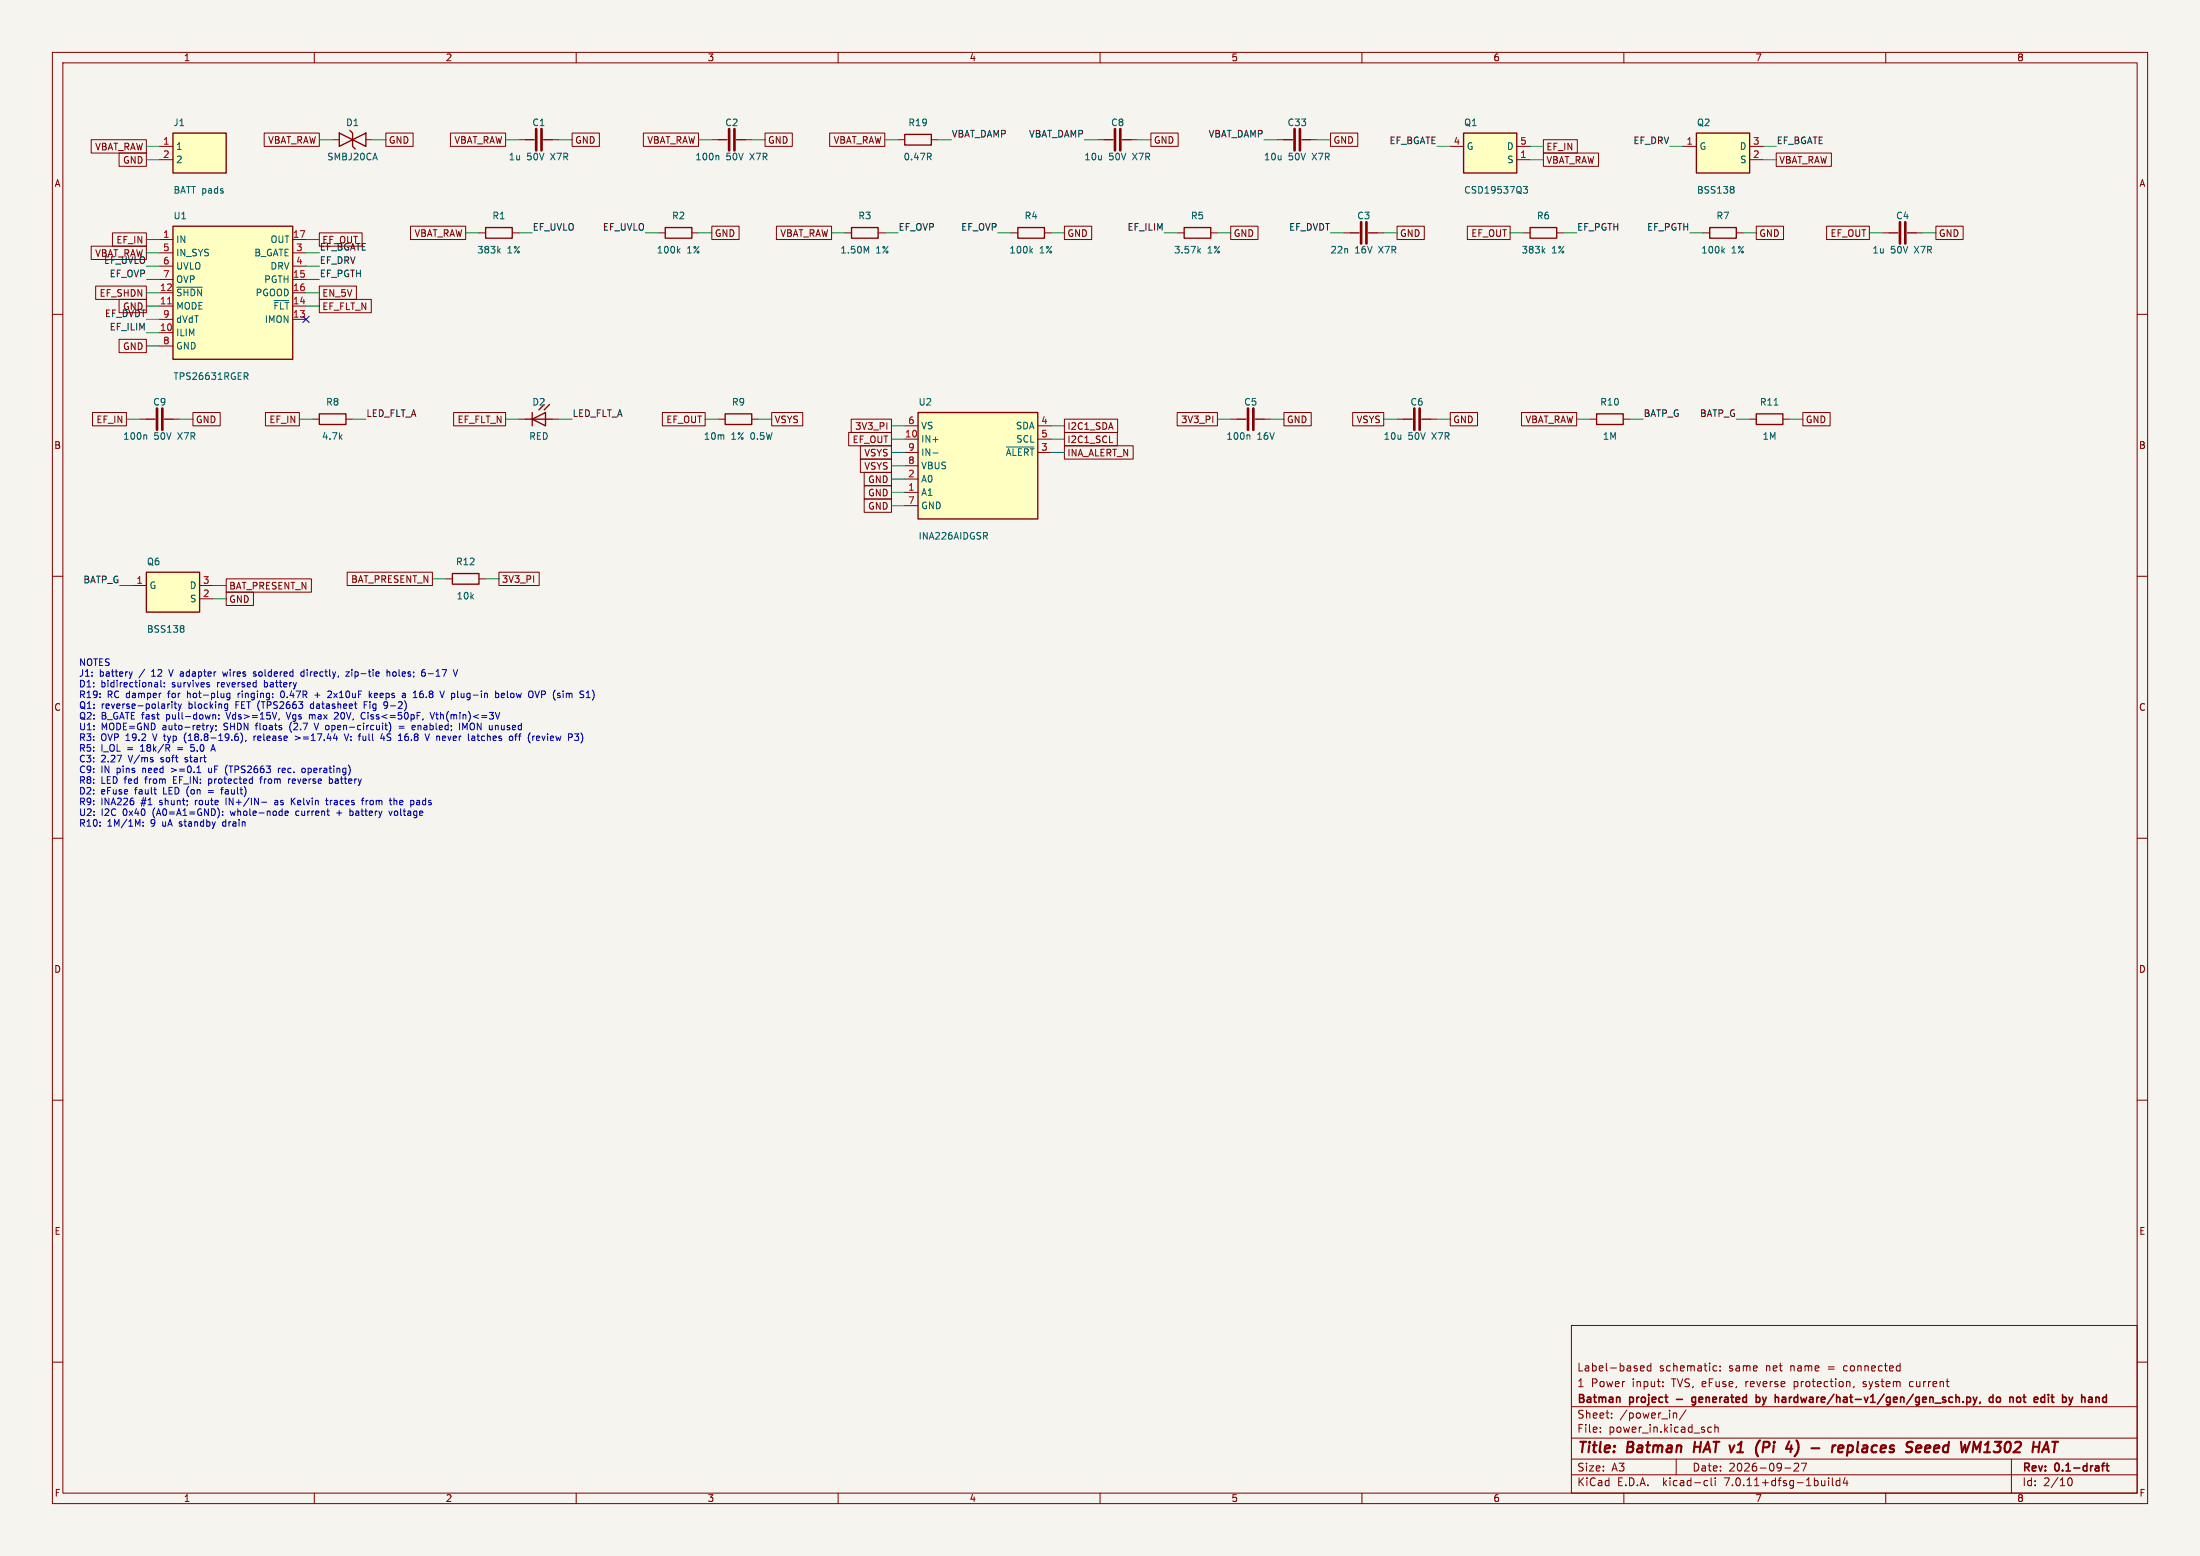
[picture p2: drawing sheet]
<svg xmlns="http://www.w3.org/2000/svg" width="420mm" height="297mm" viewBox="0 0 420 297" stroke-linecap="round" stroke-linejoin="round" font-family="sans-serif">
<path d="M0 0h420v297h-420z" fill="#f5f4ef" stroke="#f5f4ef" stroke-width=".19"/>
<g fill="none" stroke="#840000" stroke-width=".19">
<path d="M10 10h400v277h-400zM12 12h396v273h-396zM60 10v2M110 10v2M160 10v2M210 10v2M260 10v2M310 10v2M360 10v2M17.4 26.7h10.5v2.5h-10.5zM22.7 29.2h5.2v2.6h-5.2zM30.5 30.5h2.5"/>
<path d="M30.5 27.9h2.5M50.4 25.4h10.6v2.5h-10.6zM63.5 26.7h1.3M69.8 26.7h1.3M73.7 25.4h5.2v2.5h-5.2zM86 25.4h10.5v2.5h-10.5zM99.1 26.7h1.2M105.4 26.7h1.3M109.2 25.4h5.2v2.5h-5.2zM122.8 25.4h10.5v2.5h-10.5zM135.9 26.7h1.3M142.2 26.7h1.3"/>
<path d="M146 25.4h5.3v2.5h-5.3zM158.4 25.4h10.5v2.5h-10.5zM171.4 26.7h1.3M177.8 26.7h1.3M209.5 26.7h1.3M215.9 26.7h1.3M219.7 25.4h5.2v2.5h-5.2zM243.8 26.7h1.3M250.2 26.7h1.3M254 25.4h5.2v2.5h-5.2zM276.9 27.9h2.5M289.6 30.5h2.5"/>
<path d="M289.6 27.9h2.5M294.6 29.2h10.6v2.6h-10.6zM294.6 26.7h6.5v2.5h-6.5zM321.3 27.9h2.5M334 30.5h2.5M334 27.9h2.5M339.1 29.2h10.5v2.6h-10.5zM10 60h2M17.4 47h10.5v2.5h-10.5zM18.3 54.6h9.6v2.6h-9.6zM21.5 44.4h6.4v2.6h-6.4zM22.7 57.1h5.2v2.6h-5.2z"/>
<path d="M30.5 45.7h2.5M30.5 58.4h2.5M30.5 55.9h2.5M30.5 53.3h2.5M30.5 48.3h2.5M30.5 50.8h2.5M55.9 45.7h2.5M55.9 58.4h2.5M55.9 55.9h2.5M55.9 53.3h2.5M55.9 48.3h2.5M55.9 50.8h2.5"/>
<path d="M61 44.4h8.1v2.6h-8.1zM61 57.1h9.9v2.6h-9.9zM61 54.6h7v2.6h-7zM78.4 43.2h10.5v2.5h-10.5zM91.4 44.5h1.3M97.8 44.5h1.3M125.7 44.5h1.3M132.1 44.5h1.2M135.9 43.2h5.2v2.5h-5.2zM148.2 43.2h10.5v2.5h-10.5zM161.3 44.5h1.3M167.6 44.5h1.3"/>
<path d="M193 44.5h1.3M199.4 44.5h1.3M203.2 43.2h5.2v2.5h-5.2zM224.8 44.5h1.3M231.1 44.5h1.3M234.9 43.2h5.3v2.5h-5.3zM256.5 44.5h1.3M262.9 44.5h1.3M266.7 43.2h5.2v2.5h-5.2zM280.1 43.2h8.2v2.5h-8.2zM290.8 44.5h1.3M297.2 44.5h1.2"/>
<path d="M325.1 44.5h1.3M331.5 44.5h1.2M335.3 43.2h5.2v2.5h-5.2zM348.7 43.2h8.2v2.5h-8.2zM359.4 44.5h1.3M365.8 44.5h1.2M369.6 43.2h5.2v2.5h-5.2zM408 60h2M17.7 78.7h6.4v2.6h-6.4zM22.7 64.8h5.2v2.5h-5.2zM30.5 63.5h2.5M30.5 61h2.5"/>
<path d="M30.5 66h2.5M36.8 78.7h5.2v2.6h-5.2zM50.7 78.7h6.4v2.6h-6.4zM55.9 61h2.5M86.6 78.7h9.9v2.6h-9.9zM126.5 78.7h8.1v2.6h-8.1zM147.3 78.7h6v2.6h-6zM224.7 78.7h7.7v2.6h-7.7zM245.1 78.7h5.2v2.6h-5.2zM258.2 78.7h6v2.6h-6zM276.9 78.7h5.2v2.6h-5.2zM290.5 78.7h10.5v2.6h-10.5z"/>
<path d="M344.2 78.7h5.2v2.6h-5.2zM26.7 80h1.2M33 80h1.3M59.7 80h1.3M66 80h1.3M99.1 80h1.2M105.4 80h1.3M137.2 80h1.2M143.5 80h1.3M162 82.5h8.2v2.6h-8.2zM162.5 80h7.7v2.6h-7.7zM164.2 87.6h6v2.6h-6z"/>
<path d="M164.2 85.1h6v2.5h-6zM165 95.2h5.2v2.6h-5.2zM165 92.7h5.2v2.6h-5.2zM165 90.2h5.2v2.5h-5.2zM172.7 94h2.6M172.7 83.8h2.6M172.7 91.4h2.6M172.7 86.4h2.6M172.7 81.3h2.6M172.7 96.5h2.6M172.7 88.9h2.6M198.1 83.8h2.6"/>
<path d="M198.1 86.4h2.6M198.1 81.3h2.6M203.2 82.5h10.1v2.6h-10.1zM203.2 80h10.2v2.6h-10.2zM203.2 85.1h13.1v2.5h-13.1zM211.8 84.5h.6M234.9 80h1.3M241.3 80h1.3M266.7 80h1.3M273 80h1.3M303.5 80h1.3M309.9 80h1.2"/>
<path d="M334 80h1.3M340.4 80h1.2M10 110h2M25.4 111.8h2.5M38.1 111.8h2.5M38.1 114.3h2.5M43.2 110.5h16.3v2.5h-16.3zM43.2 113h5.2v2.6h-5.2zM66.3 109.2h16.2v2.6h-16.2zM85.1 110.5h1.3M91.4 110.5h1.3M95.2 109.2h7.7v2.6h-7.7z"/>
<path d="M408 110h2M10 160h2M408 160h2M10 210h2M408 210h2M10 260h2M300 253h108v32h-108zM408 260h2M300 278.5h108M300 274.5h108M300 268.5h108M305.5 273.2v.2"/>
<path d="M305.5 272.5v.1M307.7 270.5v.2M307.7 269.8v.1M313.2 261.2l.7-.2-.1-.2-.4-.1-.2 .2v.7h.6M315.2 260.8l-.5-.1-.3 .3 .2 .6h.6M315.2 260.2v1.5M317.4 264.5v.2M317.4 263.8v.1M319.5 269.8h.5l.1 .9M320 278.5v3M321.9 269.1l-1.3 1.9M326.7 272.5l-.4-.1-.3 .3 .2 .6h.5"/>
<path d="M327.2 261.6h.5M327.2 260.8h.5M327.4 272.5l.2-.1 .3 .1 .1 .9M327.4 271.9v1.5M328.4 261.5v.2M328.4 260.8v.1M342.5 279.4l.6-.1 .2 .1 .1 .3-1 1.1h1M344.9 279.3l-.7 1.5M353.9 264.6l-.1 .3M355.7 264.6l.1 .1M355.7 263.8v.3M364.8 263.7l-.3 .3v.4l.3 .3"/>
<path d="M384 278.5v6.5M60 285v2M110 285v2M160 285v2M210 285v2M260 285v2M300 281.5h108M310 285v2M325.6 282.6l.4 .1M326 283.5l-.4 .1M326.7 282.1v1.3l.2 .2M327.4 282.1v.1"/>
<path d="M327.4 282.6v1M340.7 280.2h1.2M349.1 282.1v.1M349.1 282.6v1M349.8 282.1v1.3l.2 .2M351.2 282.7l-.4-.1-.3 .3 .2 .6h.5M351.2 282.1v1.5M352.2 282l-.3 1.1h.9M352.6 282.6v1M360 285v2M394.7 282.7l.2-.5 .2-.1a.8 .8 0 0 1 .5 .7 .8 .8 0 0 1-.5 .8l-.2-.2-.2-.4"/>
</g>
<g fill="none" stroke="#840000" stroke-width=".3">
<path d="M309.2 266.8l.1 .9M323.7 267.9l-.3 .3-.4-.1M323.7 266.8l-.4-.1-.3 .3 .1 .6h.6M335.3 266.8l.4-.1 .3 .3-.2 .6h-.5M335.3 266.2v1.5M336.5 266.7l.3 1M336.6 268.1l-.1 .1M340.2 267.5l.2 .2h.4M340.3 266.8h.5M340.8 267.1h-.4l-.2 .2M375.5 266.8l.4-.1 .3 .3-.2 .6h-.5M375.5 266.7v1.5"/>
<path d="M376.7 266.7l.3 1M377 267.7l-.3 .5M377.4 266.7l-.4 1M378 267.6l-.1 .3M380.5 266.8l-.5-.1-.2 .3 .1 .6h.6M380.5 266.2v1.5M381.3 266.8l.3-.1 .3 .3v.4l-.3 .3-.3-.1-.2-.2zM386.2 266.7h.6M386.4 266.2v1.3l.4 .2M391.5 266.7h.6M391.8 266.2v1.3l.2 .2M397.4 266.8l.4-.1 .2 .2"/>
<path d="M397.4 266.2v1.5M401.2 279.8h.6M401.7 266.7l.4 .1M401.8 279.3l-.4 .2v1.3M402 279.8h.6M402.1 267.6l-.4 .1M402.1 266.2v1.5M402.3 279.3v1.3l.3 .2"/>
</g>
<g fill="none" stroke="#840000" stroke-width=".4">
<path d="M323.6 275.2l-.3 2M336 274.9l-.3 .4M336.6 276.3h.8M337.5 275.2h-.8l-.2 2M343 274.9a2.31 2.31 0 0 1-.4 3.1M349.9 275.9l-.2 1.3M350.5 275.9l-.4 .1M351.1 276l.6-.1 .2 .1v.3l-1 .2M352.8 276h.8l.1 .3v.5a.66 .66 0 0 1-1 .3M352.8 275.9l-.2 2M367.5 276.5l1-.2-.1-.3-.5-.1-.3 .3-.1 .9h.8M378.8 277.2h1.1"/>
<path d="M378.9 275.8l.7-.6-.3 2"/>
</g>
<g fill="none" stroke="#840000" stroke-width=".25">
<path d="M33 25.4h10.2v7.6h-10.2zM64.8 25.4l2.5 1.3-2.5 1.2zM66.8 24.9l.5 .5v2.5l.5 .5M67.3 26.7l2.5-1.3v2.5zM100.3 26.7h1.7M103.8 26.7h1.6M137.2 26.7h1.6M140.6 26.7h1.6M172.7 25.7h5.1v2h-5.1zM210.8 26.7h1.7M214.3 26.7h1.6M245.1 26.7h1.7"/>
<path d="M248.5 26.7h1.7M279.4 25.4h10.2v7.6h-10.2zM323.8 25.4h10.2v7.6h-10.2zM33 43.2h22.9v25.4h-22.9zM92.7 43.4h5.1v2.1h-5.1zM127 43.4h5.1v2.1h-5.1zM162.6 43.4h5v2.1h-5zM194.3 43.4h5.1v2.1h-5.1zM226.1 43.4h5v2.1h-5zM257.8 44.5h1.7M261.2 44.5h1.7M292.1 43.4h5.1v2.1h-5.1z"/>
<path d="M326.4 43.4h5.1v2.1h-5.1zM360.7 44.5h1.6M364.1 44.5h1.7M61 79h5v2h-5zM101.6 78.7v2.6M103.9 77.2l-1 1M104.9 77.2l-1 1M138.4 79h5.1v2h-5.1zM175.3 78.7h22.8v20.4h-22.8zM304.8 79h5.1v2h-5.1zM335.3 79h5.1v2h-5.1zM27.9 80h1.7"/>
<path d="M31.4 80h1.6M100.3 80h5.1M101.6 80l2.5-1.3v2.6zM236.2 80h1.7M239.7 80h1.6M268 80h1.6M271.4 80h1.6M27.9 109.2h10.2v7.6h-10.2zM86.4 109.5h5v2h-5z"/>
</g>
<g fill="none" stroke="#840000" stroke-width=".51">
<path d="M102.4 24.6v4.1M103.4 24.6v4.1M139.2 24.6v4.1M140.2 24.6v4.1M212.9 24.6v4.1M213.9 24.6v4.1M247.1 24.6v4.1M248.2 24.6v4.1M259.8 42.4v4.1M260.9 42.4v4.1M362.7 42.4v4.1M363.7 42.4v4.1"/>
<path d="M30 78v4M31 78v4M238.3 78v4M239.3 78v4M270 78v4M271 78v4"/>
</g>
<g fill="#ffffc2" stroke="#ffffc2" stroke-width=".19">
<path d="M27.9 109.2h10.2v7.6h-10.2z"/>
<path d="M279.4 25.4h10.2v7.6h-10.2z"/>
<path d="M33 43.2h22.9v25.4h-22.9z"/>
<path d="M175.3 78.7h22.8v20.4h-22.8z"/>
<path d="M33 25.4h10.2v7.6h-10.2z"/>
<path d="M323.8 25.4h10.2v7.6h-10.2z"/>
</g>
<g fill="none" stroke="#006464" stroke-width=".19">
<path d="M137 29.7l.2 .2v.6M177.3 29.9l.5 .6M177.6 29.3l.2 .2-.2 .4M290.8 35.6h.8l-.4 .5 .3 .1v.5l-.1 .2-.5-.1M330.8 35.6l.2 .2-.2 .3 .2 .2v.3l-.2 .3M33.8 54.8h4.8M52.3 57.4h2.8M95.2 47.8l.3 .5M95.5 47.4l-.5 .5M129.4 47.8l.4 .5M129.8 47.4l-.5 .5M165.4 47.9l.4-.9v1.3"/>
<path d="M196.8 47.8l.3 .5M197.1 47.4l-.5 .5M228.8 47.8l.4 .5M229.2 47.4l-.5 .5M294.5 47.8l.4 .5M294.9 47.4l-.5 .5M328.8 47.8l.4 .5M329.2 47.4l-.5 .5M46.6 71.2h.5l.2 .2-.1 .4h-.6M46.9 71.8l.4 .6M338.7 77.3h.7M27.8 83l.2 .2v.7"/>
<path d="M178.1 86.5h1M192.1 85.3h5.3M238.4 83l.2 .2v.7M34.9 119.4l.2 .3-.2 .3 .2 .2v.2l-.2 .3"/>
</g>
<path d="M32 58h.7" fill="none" stroke="#a90000" stroke-width=".19"/>
<g fill="none" stroke="#0000c2" stroke-width=".19">
<path d="M25.3 128.2l-.3 .9M29.6 130.3h.4l.1 .8M29.6 131.1h.5M30.1 130.6l-.5 .1M30.7 129.9v1l.2 .2M31.4 131v.1M31.4 130.3v.2M32.2 127.8l.4 1.3M32.4 134.4l-.3 .1M32.8 134.4v.8M33.2 134.4h.5M33.4 133.9v1.1l.3 .2"/>
<path d="M34 134.4l.3 .8M34.3 135.2l-.3 .4M34.6 134.4l-.3 .8M40 130.8v.3M40.1 138.5l.3 .8M40.4 139.3l-.3 .4M40.6 136.4v.9M40.7 138.5l-.3 .8M41.2 136.6v.7M41.2 138.5v.1M41.3 139.2l-.1 .3M41.8 137.1v.2"/>
<path d="M42.5 128.2l.2 .9 .3-.6M43 135.2h.5M43.1 134.4h.4M43.2 136l.4 1.3M43.5 134.4v1l-.2 .2h-.3M43.9 132.3v1l-.3 .3-.3-.1M43.9 132.4l-.4-.1-.2 .3 .1 .5h.5M45.5 132.3v.9M45.7 132.3l-.2 .3M48.8 128.3l-.3-.1-.1 .3 .5 .3M48.9 128.9l-.2 .2-.3-.1M53.3 137.2l-.1 .2"/>
<path d="M53.6 132.4l.1 .6 .3 .2M54.7 136l.4 1.3M55.4 138.4v1M58 128.3l-.3-.1-.3 .3 .2 .5h.4M58 127.8v1.3M59.1 136.4v.9M59.4 134.4l-.2 .2 .2 .6M59.4 136.4l-.3 .1M60 138l.4 1.3M60.1 132.7h1M62.6 132l.5-.1 .2 .2M63.3 132.3l-.8 .9h.8"/>
<path d="M64.5 136.5l-.7 .8h.8M66 128.2h.7l-.7 .9h.7M69 137l.3 .3 .4-.2M69.5 134.5h.5M69.5 133.9v1.3M69.7 136.1l-.4-.1-.3 .3M70.5 131.9v1.3M70.6 132.7l.4 .5M71 132.3l-.5 .5M73.3 134.5l.2 .2h.4M73.6 138v1.1l.3 .2M73.8 135.1l-.4 .1"/>
<path d="M73.9 128.4l.2-.2 .3 .1v.8M73.9 127.8v1.3M74.5 138.4v.8l-.3 .6M75 128.4v.6M76.2 139h.9M77 132.3l.3 .1 .1 .8M77.4 133.1l-.4 .1M77.4 132.6l-.4 .1M79.1 132.1l.2-.2v1.3M79.2 139.2l-.4 .1M79.3 138.6v.2l-.6 .1M80.5 131.9l-.1 .1a.85 .85 0 0 0 0 1.2h.2"/>
<path d="M80.6 132.4h-.4l-.1 .2M80.6 128.4l.4-.1 .2 .2-.1 .5h-.5M80.8 137.2l-.1 .2M81.1 127.8l-.4 .1M81.7 128.6h1M82.1 136l.4 1.3 .5-1.3M84.8 131.9l-.4 1.3M86.5 127.8l.4 1.3 .5-1.3M87.7 138v1.3M89.2 138l-.4 .9-.5-.9v1.3M94.6 138.5v.8M94.6 132.4l.4-.1 .2 .3-.1 .5h-.5"/>
<path d="M94.6 131.9v1.3M95.4 136l-.4 1.3M95.7 132.7l.6-.1v-.2l-.4-.1-.2 .2 .1 .6h.5M102.1 131.9l.4 1.3 .5-1.3M110.9 139.9a1.46 1.46 0 0 1 0 1.9M111.9 133.2h.7M113.1 131.7a1.46 1.46 0 0 1 0 2M27.3 157.6v.1M27.3 156.9v.1M29.2 145.1v.3M29.4 150.7h.5M29.7 151.6h.2"/>
<path d="M32 142.8l.4 .6M32.3 142.7l-.1 .1M35.2 140.4l.1 1.1M36.4 143.3l.2 .1M37.6 147.5h.7M38 146.2v1.3M39.8 150.9h.9M39.8 151.3h.9M39.8 146.6v.7l.2 .2M39.8 148.7v1.2M39.8 149.5h.2M40 148.7h-.2"/>
<path d="M40.4 143h.6M40.7 142.1l-.4 1.3M41.8 154.8v.8M42.3 150.5v1.1M42.5 155.5v.2M42.5 154.9v.1M42.6 156.9l-.1 .2 .1 .5M43 147.1l.4 .9M43.2 152.3v1.3M43.4 146l-.4 .9M45.3 140.6l.2 .2v.3l-.2 .2M46.2 140.3a1.48 1.48 0 0 1-.3 1.5"/>
<path d="M47 141.3l-.1 .2M48.5 140.5v.8M48.8 140.5l-.3 .2M49.8 148.4v1.1M49.9 153.1h1M52.8 152.8h-.3M52.9 153.1h-.3l-.2 .2 .1 .3h.4M53.1 146.6v.9M53.5 146.6l-.4 .3M54.4 155.2l.6-.1v-.2l-.4-.1-.2 .2 .1 .6h.5M55.1 148.7v.8M55.4 148.7l-.3 .2"/>
<path d="M55.6 152.3v1.3M55.8 152.9l.5 .7M56.3 140.5l1 .4-1 .3M56.3 152.3l-.7 .8M56.7 154.8l-.2 .3v.3l.2 .3M57.7 146.7l.3-.1 .3 .3v.3l-.3 .3-.3-.1-.1-.2zM62.2 152.8h.4M62.3 152.3v1.1l.3 .2M62.9 148.3v1.2M63.4 148.8v.6l-.2 .1h-.3M63.7 140.9h.7M64.3 155.2h.9"/>
<path d="M65.7 140.1l.4 1.2 .5-1.2M66.8 154.9l.4-.1 .2 .1M66.8 154.4v1.3M67.4 155.5l-.2 .2-.4-.1M69 152.8h.5M69.5 152.3l-.3 .2v1.1M69.9 152.8v.8M70 152.8l-.1 .2M73 140l-.3 .9h.8M73.3 140.5v.8M74.2 154.8l.3 .9 .4-.9M74.3 152.8h.5"/>
<path d="M74.5 153.6h.3M75.2 152.3v1.3M75.6 152.8l-.4 .1M77.6 140.1h-.1a.85 .85 0 0 0 0 1.2h.3M77.8 140.6h-.4l-.1 .2M79.9 152.8h-.3M80 153.1h-.3l-.2 .2 .1 .3h.4M82 140.1l-.4 1.2M91.1 140.5h.4M91.2 140.1v1.1l.2 .1M98.3 140.5h.4M98.4 140.3v1"/>
<path d="M99 140.5h.5M99.2 140.3v1M102.5 140.6l.4-.1 .1 .3-.6 .1M102.5 141.3h.5M109.7 140.1h.8l-.5 .5 .4 .1 .1 .4-.3 .2h-.3"/>
</g>
<g fill="none" stroke="#009600" stroke-width=".19">
<path d="M27.9 27.9h2.6M27.9 30.5h2.6M61 26.7h2.5M71.1 26.7h2.6M96.5 26.7h2.6M106.7 26.7h2.5M133.3 26.7h2.6M143.5 26.7h2.5M168.9 26.7h2.5M179.1 26.7h2.5M207 26.7h2.5M217.2 26.7h2.5"/>
<path d="M241.3 26.7h2.5M251.5 26.7h2.5M274.3 27.9h2.6M292.1 27.9h2.5M292.1 30.5h2.5M318.8 27.9h2.5M336.5 27.9h2.6M336.5 30.5h2.6M27.9 55.9h2.6M27.9 53.3h2.6M27.9 48.3h2.6M27.9 50.8h2.6"/>
<path d="M27.9 45.7h2.6M27.9 58.4h2.6M58.4 55.9h2.6M58.4 53.3h2.6M58.4 48.3h2.6M58.4 50.8h2.6M58.4 45.7h2.6M58.4 58.4h2.6M88.9 44.5h2.5M99.1 44.5h2.5M123.2 44.5h2.5M133.3 44.5h2.6"/>
<path d="M158.7 44.5h2.6M168.9 44.5h2.5M190.5 44.5h2.5M200.7 44.5h2.5M222.2 44.5h2.6M232.4 44.5h2.5M254 44.5h2.5M264.2 44.5h2.5M288.3 44.5h2.5M298.4 44.5h2.6M322.6 44.5h2.5M332.7 44.5h2.6"/>
<path d="M356.9 44.5h2.5M367 44.5h2.6M27.9 66h2.6M27.9 61h2.6M27.9 63.5h2.6M24.1 80h2.6M34.3 80h2.5M57.1 80h2.6M67.3 80h2.5M96.5 80h2.6M106.7 80h2.5M134.6 80h2.6"/>
<path d="M144.8 80h2.5M170.2 81.3h2.5M170.2 96.5h2.5M170.2 94h2.5M170.2 91.4h2.5M170.2 88.9h2.5M170.2 86.4h2.5M170.2 83.8h2.5M200.7 81.3h2.5M200.7 86.4h2.5M200.7 83.8h2.5M232.4 80h2.5"/>
<path d="M242.6 80h2.5M264.2 80h2.5M274.3 80h2.6M301 80h2.5M311.1 80h2.6M331.5 80h2.5M341.6 80h2.6M22.9 111.8h2.5M40.6 111.8h2.6M40.6 114.3h2.6M82.5 110.5h2.6M92.7 110.5h2.5"/>
</g>
<path d="M57.8 60.4l1.2 1.2M59 60.4l-1.2 1.2" fill="none" stroke="#000084" stroke-width=".19"/>
<g font-size="2.8" fill="#840000">
<text x="301" y="277.9">Title:</text>
<text x="310.6" y="277.9">Batman</text>
<text x="324.2" y="277.9">HAT v1</text>
<text x="337.6" y="277.9">(Pi</text>
<text x="344.2" y="277.9">4)</text>
<text x="349.8" y="277.9">-</text>
<text x="354.6" y="277.9">replaces</text>
<text x="369.6" y="277.9">Seeed</text>
<text x="380.8" y="277.9">WM1302</text>
</g>
<g font-size="2.1" fill="#840000">
<text x="301" y="262">Label-based</text>
<text x="316.7" y="262">schematic:</text>
<text x="330.1" y="262">same</text>
<text x="337.2" y="262">net</text>
<text x="342" y="262">name</text>
<text x="349.3" y="262">=</text>
<text x="352.5" y="262">connected</text>
<text x="301" y="268.2">Batman</text>
<text x="301" y="265">1</text>
<text x="303.7" y="265">Power</text>
<text x="311.2" y="268.2">project</text>
<text x="311.7" y="265">input:</text>
<text x="319.3" y="265">TVS, eFuse,</text>
<text x="320.7" y="268.2">-</text>
<text x="324.3" y="268.2">generated</text>
<text x="333.6" y="265">reverse</text>
<text x="337.1" y="268.2">by</text>
<text x="341.3" y="268.2">hardware/hat-v1/gen/gen_sch.py,</text>
<text x="343" y="265">protection,</text>
<text x="356.4" y="265">system</text>
<text x="365.4" y="265">current</text>
<text x="382.9" y="268.2">do</text>
<text x="387.3" y="268.2">not</text>
<text x="392.6" y="268.2">edit</text>
<text x="398.6" y="268.2">by</text>
<text x="301" y="273.7">File:</text>
<text x="301" y="271">Sheet:</text>
<text x="307.1" y="273.7">power_in.kicad_sch</text>
<text x="309.2" y="271">/power_in/</text>
<text x="301" y="281.1">Size:</text>
<text x="307.6" y="281.1">A3</text>
<text x="323" y="281.1">Date:</text>
<text x="330" y="281.1">2026-09-27</text>
<text x="386" y="281.3">Rev:</text>
<text x="392.4" y="281.3">0.1-draft</text>
<text x="301" y="283.9">KiCad</text>
<text x="308.7" y="283.9">E.D.A.</text>
<text x="317.6" y="283.9">kicad-cli</text>
<text x="329.5" y="283.9">7.0.11+dfsg-1build4</text>
<text x="386" y="283.9">Id:</text>
<text x="390.1" y="283.9">2/10</text>
</g>
<g font-size="1.8" fill="#840000">
<text x="35" y="11.9">1</text>
<text x="85" y="11.9">2</text>
<text x="135" y="11.9">3</text>
<text x="185" y="11.9">4</text>
<text x="235" y="11.9">5</text>
<text x="285" y="11.9">6</text>
<text x="335" y="11.9">7</text>
<text x="385" y="11.9">8</text>
<text x="18.1" y="28.9">VBAT_RAW</text>
<text x="51.1" y="27.6">VBAT_RAW</text>
<text x="74.1" y="27.6">GND</text>
<text x="86.6" y="27.6">VBAT_RAW</text>
<text x="109.7" y="27.6">GND</text>
<text x="123.5" y="27.6">VBAT_RAW</text>
<text x="146.5" y="27.6">GND</text>
<text x="159" y="27.6">VBAT_RAW</text>
<text x="220.2" y="27.6">GND</text>
<text x="254.5" y="27.6">GND</text>
<text x="295.1" y="28.9">EF_IN</text>
<text x="10.3" y="35.9">A</text>
<text x="23.4" y="31.4">GND</text>
<text x="295.1" y="31.4">VBAT_RAW</text>
<text x="339.6" y="31.4">VBAT_RAW</text>
<text x="408.3" y="35.9">A</text>
<text x="22.1" y="46.7">EF_IN</text>
<text x="79" y="45.4">VBAT_RAW</text>
<text x="136.4" y="45.4">GND</text>
<text x="148.9" y="45.4">VBAT_RAW</text>
<text x="203.7" y="45.4">GND</text>
<text x="235.4" y="45.4">GND</text>
<text x="267.2" y="45.4">GND</text>
<text x="280.8" y="45.4">EF_OUT</text>
<text x="335.8" y="45.4">GND</text>
<text x="349.4" y="45.4">EF_OUT</text>
<text x="370" y="45.4">GND</text>
<text x="18.1" y="49.2">VBAT_RAW</text>
<text x="18.9" y="56.8">EF_SHDN</text>
<text x="61.4" y="59.4">EF_FLT_N</text>
<text x="61.4" y="56.8">EN_5V</text>
<text x="23.4" y="67">GND</text>
<text x="18.3" y="81">EF_IN</text>
<text x="37.3" y="81">GND</text>
<text x="51.3" y="81">EF_IN</text>
<text x="87.3" y="81">EF_FLT_N</text>
<text x="127.1" y="81">EF_OUT</text>
<text x="147.8" y="81">VSYS</text>
<text x="163.2" y="82.2">3V3_PI</text>
<text x="203.7" y="82.2">I2C1_SDA</text>
<text x="225.4" y="81">3V3_PI</text>
<text x="245.6" y="81">GND</text>
<text x="258.9" y="81">VSYS</text>
<text x="277.3" y="81">GND</text>
<text x="291.1" y="81">VBAT_RAW</text>
<text x="344.6" y="81">GND</text>
<text x="10.3" y="85.9">B</text>
<text x="162.7" y="84.8">EF_OUT</text>
<text x="164.9" y="89.9">VSYS</text>
<text x="164.9" y="87.3">VSYS</text>
<text x="203.7" y="84.8">I2C1_SCL</text>
<text x="203.7" y="87.3">INA_ALERT_N</text>
<text x="408.2" y="85.9">B</text>
<text x="165.6" y="94.9">GND</text>
<text x="165.6" y="92.4">GND</text>
<text x="165.6" y="97.5">GND</text>
<text x="43.7" y="112.7">BAT_PRESENT_N</text>
<text x="66.9" y="111.4">BAT_PRESENT_N</text>
<text x="95.7" y="111.4">3V3_PI</text>
<text x="43.7" y="115.3">GND</text>
<text x="10.3" y="135.9">C</text>
<text x="408.2" y="135.9">C</text>
<text x="10.3" y="185.9">D</text>
<text x="408.2" y="185.9">D</text>
<text x="10.3" y="235.9">E</text>
<text x="408.3" y="235.9">E</text>
<text x="10.3" y="285.9">F</text>
<text x="35" y="286.9">1</text>
<text x="85" y="286.9">2</text>
<text x="135" y="286.9">3</text>
<text x="185" y="286.9">4</text>
<text x="235" y="286.9">5</text>
<text x="285" y="286.9">6</text>
<text x="335" y="286.9">7</text>
<text x="385" y="286.9">8</text>
<text x="408.3" y="285.9">F</text>
</g>
<g font-size="1.8" fill="#a90000">
<text x="31" y="27.7">1</text>
<text x="277.4" y="27.7">4</text>
<text x="290.1" y="27.7">5</text>
<text x="321.9" y="27.7">1</text>
<text x="334.6" y="27.7">3</text>
<text x="31" y="30.2">2</text>
<text x="290.1" y="30.2">1</text>
<text x="334.6" y="30.2">2</text>
<text x="31" y="45.5">1</text>
<text x="55.8" y="45.5">17</text>
<text x="31" y="48">5</text>
<text x="31" y="50.5">6</text>
<text x="31" y="53.1">7</text>
<text x="55.8" y="53.1">15</text>
<text x="56.4" y="48">3</text>
<text x="56.4" y="50.5">4</text>
<text x="30.4" y="58.2">11</text>
<text x="30.4" y="55.6">12</text>
<text x="55.8" y="58.2">14</text>
<text x="55.8" y="55.6">16</text>
<text x="30.4" y="63.2">10</text>
<text x="31" y="65.8">8</text>
<text x="31" y="60.7">9</text>
<text x="55.8" y="60.7">13</text>
<text x="172.7" y="83.6">10</text>
<text x="173.3" y="81">6</text>
<text x="198.7" y="81">4</text>
<text x="198.7" y="83.6">5</text>
<text x="173.3" y="88.6">8</text>
<text x="173.3" y="86.1">9</text>
<text x="198.7" y="86.1">3</text>
<text x="173.3" y="93.7">1</text>
<text x="173.3" y="91.2">2</text>
<text x="173.3" y="96.3">7</text>
<text x="26" y="111.5">1</text>
<text x="38.7" y="111.5">3</text>
<text x="38.7" y="114">2</text>
</g>
<g font-size="1.8" fill="#006464">
<text x="33" y="24.3">J1</text>
<text x="33.5" y="28.8">1</text>
<text x="66" y="24.3">D1</text>
<text x="101.5" y="24.3">C1</text>
<text x="138.4" y="24.3">C2</text>
<text x="173.3" y="24.3">R19</text>
<text x="212" y="24.3">C8</text>
<text x="245.7" y="24.3">C33</text>
<text x="279.4" y="24.3">Q1</text>
<text x="279.9" y="28.8">G</text>
<text x="287.6" y="28.8">D</text>
<text x="323.9" y="24.3">Q2</text>
<text x="324.4" y="28.8">G</text>
<text x="332" y="28.8">D</text>
<text x="33.5" y="31.3">2</text>
<text x="62.4" y="30.8">SMBJ20CA</text>
<text x="97" y="30.8">1u</text>
<text x="100.6" y="30.8">50V</text>
<text x="105.2" y="30.8">X7R</text>
<text x="132.6" y="30.8">100n</text>
<text x="138.6" y="30.8">50V</text>
<text x="143.3" y="30.8">X7R</text>
<text x="172.4" y="30.8">0.47R</text>
<text x="206.9" y="30.8">10u</text>
<text x="211.6" y="30.8">50V</text>
<text x="216.3" y="30.8">X7R</text>
<text x="241.2" y="30.8">10u</text>
<text x="245.9" y="30.8">50V</text>
<text x="250.6" y="30.8">X7R</text>
<text x="287.6" y="31.3">S</text>
<text x="332.1" y="31.3">S</text>
<text x="33" y="37.1">BATT pads</text>
<text x="279.4" y="37.1">CSD19537Q3</text>
<text x="323.9" y="37.1">BSS138</text>
<text x="33" y="42">U1</text>
<text x="33.5" y="46.6">IN</text>
<text x="51.5" y="46.6">OUT</text>
<text x="93.9" y="42">R1</text>
<text x="128.2" y="42">R2</text>
<text x="163.8" y="42">R3</text>
<text x="195.5" y="42">R4</text>
<text x="227.3" y="42">R5</text>
<text x="259" y="42">C3</text>
<text x="293.3" y="42">R6</text>
<text x="327.6" y="42">R7</text>
<text x="361.9" y="42">C4</text>
<text x="33.5" y="49.1">IN_SYS</text>
<text x="33.5" y="51.7">UVLO</text>
<text x="48.5" y="49.1">B_GATE</text>
<text x="51.5" y="51.7">DRV</text>
<text x="91" y="48.6">383k</text>
<text x="96.8" y="48.6">1%</text>
<text x="125.3" y="48.6">100k</text>
<text x="131.1" y="48.6">1%</text>
<text x="160.3" y="48.6">1.50M</text>
<text x="167.2" y="48.6">1%</text>
<text x="192.6" y="48.6">100k</text>
<text x="198.4" y="48.6">1%</text>
<text x="224.1" y="48.6">3.57k</text>
<text x="230.5" y="48.6">1%</text>
<text x="253.9" y="48.6">22n</text>
<text x="258.6" y="48.6">16V</text>
<text x="263.3" y="48.6">X7R</text>
<text x="290.4" y="48.6">383k</text>
<text x="296.2" y="48.6">1%</text>
<text x="324.7" y="48.6">100k</text>
<text x="330.5" y="48.6">1%</text>
<text x="357.4" y="48.6">1u</text>
<text x="360.9" y="48.6">50V</text>
<text x="365.6" y="48.6">X7R</text>
<text x="33.5" y="59.3">MODE</text>
<text x="33.5" y="56.7">~{SHDN}</text>
<text x="33.5" y="54.2">OVP</text>
<text x="48.7" y="56.7">PGOOD</text>
<text x="50.3" y="54.2">PGTH</text>
<text x="52.1" y="59.3">~{FLT}</text>
<text x="33.5" y="64.4">ILIM</text>
<text x="33.5" y="61.8">dVdT</text>
<text x="50.5" y="61.8">IMON</text>
<text x="33.5" y="66.9">GND</text>
<text x="29.1" y="77.6">C9</text>
<text x="33" y="72.7">TPS26631RGER</text>
<text x="62.2" y="77.6">R8</text>
<text x="101.5" y="77.6">D2</text>
<text x="139.6" y="77.6">R9</text>
<text x="175.3" y="77.6">U2</text>
<text x="237.4" y="77.6">C5</text>
<text x="269.2" y="77.6">C6</text>
<text x="305.4" y="77.6">R10</text>
<text x="335.9" y="77.6">R11</text>
<text x="175.8" y="82.1">VS</text>
<text x="193.8" y="82.1">SDA</text>
<text x="23.4" y="84.1">100n</text>
<text x="29.4" y="84.1">50V</text>
<text x="34.1" y="84.1">X7R</text>
<text x="61.4" y="84.1">4.7k</text>
<text x="100.9" y="84.1">RED</text>
<text x="134.3" y="84.1">10m</text>
<text x="139.6" y="84.1">1%</text>
<text x="143.4" y="84.1">0.5W</text>
<text x="175.8" y="84.7">IN+</text>
<text x="175.8" y="89.8">VBUS</text>
<text x="175.8" y="87.2">IN-</text>
<text x="191.9" y="87.2">~{ALERT}</text>
<text x="193.9" y="84.7">SCL</text>
<text x="234" y="84.1">100n</text>
<text x="240" y="84.1">16V</text>
<text x="264.1" y="84.1">10u</text>
<text x="268.8" y="84.1">50V</text>
<text x="273.5" y="84.1">X7R</text>
<text x="305.9" y="84.1">1M</text>
<text x="336.4" y="84.1">1M</text>
<text x="175.8" y="94.8">A1</text>
<text x="175.8" y="92.3">A0</text>
<text x="175.8" y="97.4">GND</text>
<text x="175.3" y="103.2">INA226AIDGSR</text>
<text x="27.9" y="108.1">Q6</text>
<text x="28.4" y="112.6">G</text>
<text x="36.1" y="112.6">D</text>
<text x="87" y="108.1">R12</text>
<text x="36.2" y="115.2">S</text>
<text x="87.1" y="114.6">10k</text>
<text x="27.9" y="121">BSS138</text>
</g>
<g font-size="1.8" fill="#0f0f0f">
<text x="181.6" y="26.3">VBAT_DAMP</text>
<text x="196.3" y="26.3">VBAT_DAMP</text>
<text x="230.6" y="26.3">VBAT_DAMP</text>
<text x="265.2" y="27.6">EF_BGATE</text>
<text x="311.7" y="27.6">EF_DRV</text>
<text x="339.1" y="27.6">EF_BGATE</text>
<text x="61" y="47.9">EF_BGATE</text>
<text x="61.4" y="46.7">EF_OUT</text>
<text x="101.6" y="44.1">EF_UVLO</text>
<text x="115" y="44.1">EF_UVLO</text>
<text x="171.4" y="44.1">EF_OVP</text>
<text x="183.4" y="44.1">EF_OVP</text>
<text x="215.2" y="44.1">EF_ILIM</text>
<text x="246" y="44.1">EF_DVDT</text>
<text x="301" y="44.1">EF_PGTH</text>
<text x="314.3" y="44.1">EF_PGTH</text>
<text x="19.8" y="50.5">EF_UVLO</text>
<text x="20.8" y="53">EF_OVP</text>
<text x="61" y="53">EF_PGTH</text>
<text x="61" y="50.5">EF_DRV</text>
<text x="23.4" y="59.4">GND</text>
<text x="19.9" y="60.6">EF_DVDT</text>
<text x="20.8" y="63.2">EF_ILIM</text>
<text x="69.8" y="79.7">LED_FLT_A</text>
<text x="109.2" y="79.7">LED_FLT_A</text>
<text x="313.7" y="79.7">BATP_G</text>
<text x="324.4" y="79.7">BATP_G</text>
<text x="15.8" y="111.4">BATP_G</text>
</g>
<g font-size="1.8" fill="#0000c2">
<text x="15" y="127.4">NOTES</text>
<text x="15" y="129.5">J1:</text>
<text x="15" y="131.5">D1:</text>
<text x="19" y="129.5">battery</text>
<text x="19.3" y="131.5">bidirectional:</text>
<text x="26.7" y="129.5">/</text>
<text x="29.2" y="129.5">12</text>
<text x="32.8" y="129.5">V adapter</text>
<text x="32.9" y="131.5">survives</text>
<text x="41.7" y="131.5">reversed</text>
<text x="43.4" y="129.5">wires</text>
<text x="49.4" y="129.5">soldered</text>
<text x="50.9" y="131.5">battery</text>
<text x="58.7" y="129.5">directly,</text>
<text x="67.6" y="129.5">zip-tie</text>
<text x="75.5" y="129.5">holes;</text>
<text x="82.4" y="129.5">6-17</text>
<text x="15" y="133.6">R19:</text>
<text x="15" y="135.6">Q1:</text>
<text x="15" y="137.7">Q2:</text>
<text x="19.3" y="135.6">reverse-polarity</text>
<text x="19.3" y="137.7">B_GATE fast</text>
<text x="20.5" y="133.6">RC damper</text>
<text x="32" y="137.7">pull-down:</text>
<text x="32.4" y="133.6">for</text>
<text x="36.1" y="135.6">blocking</text>
<text x="36.2" y="133.6">hot-plug</text>
<text x="43.8" y="137.7">Vds&gt;=15V,</text>
<text x="45.2" y="135.6">FET (TPS2663</text>
<text x="46.1" y="133.6">ringing:</text>
<text x="54.4" y="133.6">0.47R</text>
<text x="55.4" y="137.7">Vgs</text>
<text x="59.9" y="137.7">max</text>
<text x="59.9" y="135.6">datasheet</text>
<text x="61.1" y="133.6">+</text>
<text x="63.9" y="133.6">2x10uF</text>
<text x="64.9" y="137.7">20V,</text>
<text x="70.2" y="137.7">Ciss&lt;=50pF,</text>
<text x="70.3" y="135.6">Fig</text>
<text x="71.9" y="133.6">keeps</text>
<text x="74.4" y="135.6">9-2)</text>
<text x="78.5" y="133.6">a</text>
<text x="80.8" y="133.6">16.8</text>
<text x="83.7" y="137.7">Vth(min)&lt;=3V</text>
<text x="86.2" y="133.6">V plug-in</text>
<text x="97.1" y="133.6">below</text>
<text x="103.6" y="133.6">OVP (sim</text>
<text x="15" y="139.7">U1:</text>
<text x="15" y="141.8">R3:</text>
<text x="15" y="143.8">R5:</text>
<text x="19.3" y="141.8">OVP 19.2</text>
<text x="19.3" y="143.8">I_OL</text>
<text x="19.3" y="139.7">MODE=GND</text>
<text x="24.4" y="143.8">=</text>
<text x="27.1" y="143.8">18k/R</text>
<text x="29.5" y="141.8">V typ</text>
<text x="31.1" y="139.7">auto-retry;</text>
<text x="34.3" y="143.8">=</text>
<text x="35.8" y="141.8">(18.8-19.6),</text>
<text x="37.1" y="143.8">5.0</text>
<text x="41.3" y="143.8">A</text>
<text x="43" y="139.7">SHDN</text>
<text x="49.3" y="141.8">release</text>
<text x="49.3" y="139.7">floats</text>
<text x="55.9" y="139.7">(2.7</text>
<text x="57.4" y="141.8">&gt;=17.44</text>
<text x="61" y="139.7">V open-circuit)</text>
<text x="67.1" y="141.8">V: full</text>
<text x="74.4" y="141.8">4S</text>
<text x="77.4" y="139.7">=</text>
<text x="78" y="141.8">16.8</text>
<text x="80.1" y="139.7">enabled;</text>
<text x="83.4" y="141.8">V never</text>
<text x="89.4" y="139.7">IMON</text>
<text x="91.9" y="141.8">latches</text>
<text x="95.2" y="139.7">unused</text>
<text x="99.9" y="141.8">off</text>
<text x="103.7" y="141.8">(review</text>
<text x="15" y="145.8">C3:</text>
<text x="15" y="147.9">C9:</text>
<text x="15" y="149.9">R8:</text>
<text x="19.3" y="145.8">2.27</text>
<text x="19.3" y="147.9">IN</text>
<text x="19.3" y="149.9">LED fed</text>
<text x="22.4" y="147.9">pins</text>
<text x="24.7" y="145.8">V/ms</text>
<text x="27.5" y="147.9">need</text>
<text x="28" y="149.9">from</text>
<text x="31" y="145.8">soft</text>
<text x="33.1" y="147.9">&gt;=0.1</text>
<text x="33.5" y="149.9">EF_IN:</text>
<text x="35.8" y="145.8">start</text>
<text x="40.4" y="147.9">uF</text>
<text x="40.4" y="149.9">protected</text>
<text x="43.9" y="147.9">(TPS2663</text>
<text x="50.6" y="149.9">from</text>
<text x="54.2" y="147.9">rec.</text>
<text x="56.1" y="149.9">reverse</text>
<text x="58.9" y="147.9">operating)</text>
<text x="64.1" y="149.9">battery</text>
<text x="15" y="152">D2:</text>
<text x="15" y="154">R9:</text>
<text x="19.3" y="152">eFuse</text>
<text x="19.3" y="154">INA226</text>
<text x="25.9" y="152">fault</text>
<text x="27.1" y="154">#1</text>
<text x="30.7" y="154">shunt;</text>
<text x="31.5" y="152">LED (on</text>
<text x="37.7" y="154">route</text>
<text x="43.1" y="152">fault)</text>
<text x="43.8" y="154">IN+/IN-</text>
<text x="53.3" y="154">as</text>
<text x="56.6" y="154">Kelvin</text>
<text x="63.6" y="154">traces</text>
<text x="70.6" y="154">from</text>
<text x="76.1" y="154">the</text>
<text x="80.3" y="154">pads</text>
<text x="15" y="156.1">U2:</text>
<text x="15" y="158.1">R10:</text>
<text x="19.3" y="156.1">I2C</text>
<text x="20.5" y="158.1">1M/1M:</text>
<text x="23.6" y="156.1">0x40</text>
<text x="28.9" y="158.1">9</text>
<text x="29.4" y="156.1">(A0=A1=GND):</text>
<text x="31.3" y="158.1">uA</text>
<text x="34.7" y="158.1">standby</text>
<text x="43.2" y="158.1">drain</text>
<text x="44.5" y="156.1">whole-node</text>
<text x="57.1" y="156.1">current</text>
<text x="65.1" y="156.1">+</text>
<text x="67.8" y="156.1">battery</text>
<text x="75.6" y="156.1">voltage</text>
</g>
</svg>
